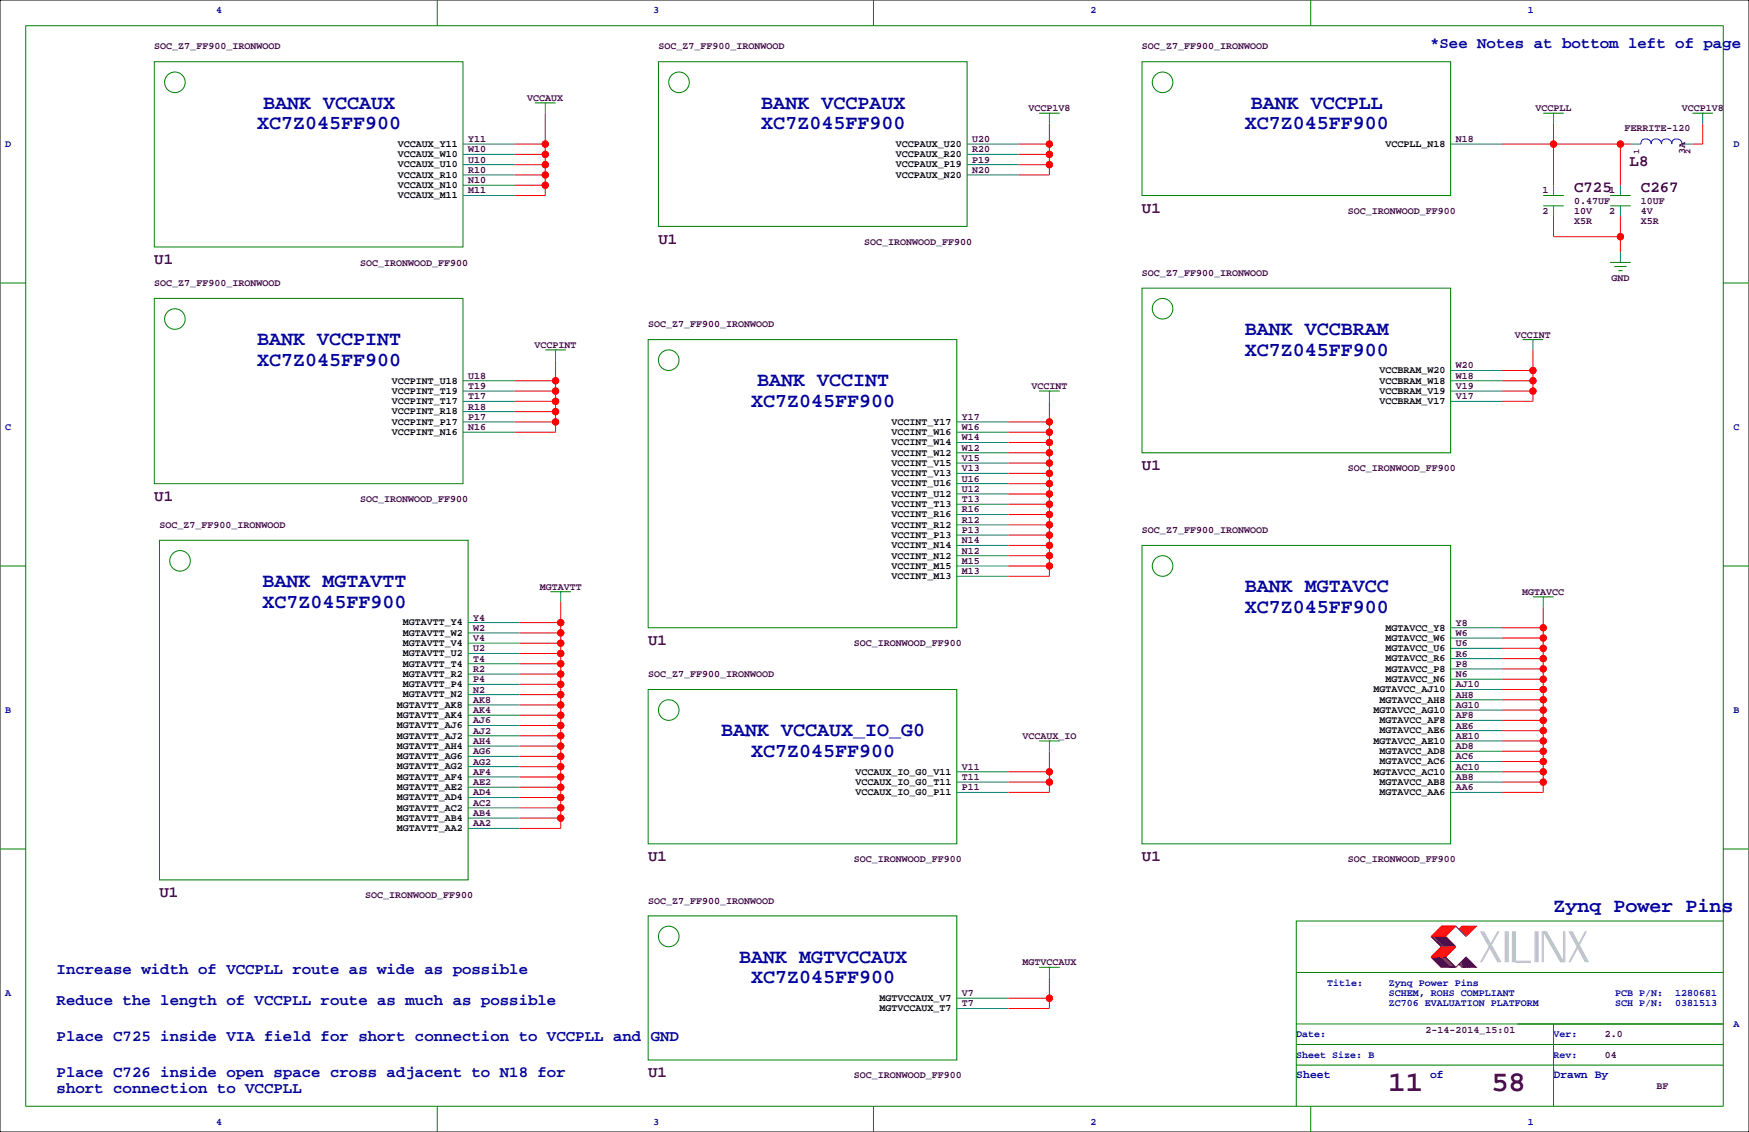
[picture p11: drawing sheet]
<svg xmlns="http://www.w3.org/2000/svg" width="432mm" height="279mm" viewBox="0 0 432 279" stroke-linecap="round" stroke-linejoin="round" font-family="sans-serif">
<path d="M0 0h431.8v279.4h-431.8z" fill="none" stroke="#000" stroke-width=".25"/>
<g fill="none" stroke="#008080" stroke-width=".25">
<path d="M114.3 35.6h12.7M114.3 38.1h12.7M134.6 25.4v2.5M238.8 35.6h12.7M238.8 38.1h12.7M259.1 27.9v2.6M358.1 35.6h12.7M383.5 27.9v2.6M402.6 35.6h2.5M415.3 35.6h2.5M420.4 27.9v2.6M114.3 48.3h12.7"/>
<path d="M114.3 45.7h12.7M114.3 43.2h12.7M114.3 40.6h12.7M238.8 43.2h12.7M238.8 40.6h12.7M383.5 45.7v2.6M383.5 50.8v2.5M400 45.7v2.6M400 50.8v2.5M400 62.2v2.6M114.3 99.1h12.7M114.3 96.5h12.7"/>
<path d="M114.3 94h12.7M137.2 86.4v2.5M259.1 96.5v2.6M358.1 99.1h12.7M358.1 96.5h12.7M358.1 94h12.7M358.1 91.4h12.7M378.5 83.8v2.6M114.3 106.7h12.7M114.3 104.1h12.7M114.3 101.6h12.7M236.2 106.7h12.7"/>
<path d="M236.2 104.1h12.7M236.2 119.4h12.7M236.2 116.8h12.7M236.2 114.3h12.7M236.2 111.8h12.7M236.2 109.2h12.7M236.2 139.7h12.7M236.2 137.2h12.7M236.2 134.6h12.7M236.2 132.1h12.7M236.2 129.5h12.7M236.2 127h12.7"/>
<path d="M236.2 124.5h12.7M236.2 121.9h12.7M115.6 158.8h12.7M115.6 156.2h12.7M115.6 153.7h12.7M138.4 146v2.6M236.2 142.2h12.7M358.1 157.5h12.7M358.1 154.9h12.7M381 147.3v2.6M115.6 179.1h12.7M115.6 176.5h12.7"/>
<path d="M115.6 174h12.7M115.6 171.4h12.7M115.6 168.9h12.7M115.6 166.4h12.7M115.6 163.8h12.7M115.6 161.3h12.7M358.1 177.8h12.7M358.1 175.3h12.7M358.1 172.7h12.7M358.1 170.2h12.7M358.1 167.6h12.7M358.1 165.1h12.7"/>
<path d="M358.1 162.6h12.7M358.1 160h12.7M115.6 199.4h12.7M115.6 196.8h12.7M115.6 194.3h12.7M115.6 191.8h12.7M115.6 189.2h12.7M115.6 186.7h12.7M115.6 184.1h12.7M115.6 181.6h12.7M236.2 195.6h12.7M236.2 193h12.7"/>
<path d="M236.2 190.5h12.7M259.1 182.9v2.5M358.1 195.6h12.7M358.1 193h12.7M358.1 190.5h12.7M358.1 188h12.7M358.1 185.4h12.7M358.1 182.9h12.7M358.1 180.3h12.7M115.6 204.5h12.7M115.6 201.9h12.7M259.1 238.8v2.5"/>
<path d="M236.2 248.9h12.7M236.2 246.4h12.7"/>
</g>
<g fill="none" stroke="#008000" stroke-width=".25">
<path d="M6.3 6.4h419.1v266.6h-419.1zM38.1 15.2h76.2v45.8h-76.2zM107.9 0v6.4M162.6 15.2h76.2v40.7h-76.2zM215.6 0v6.4M281.9 15.2h76.2v33.1h-76.2zM323.6 0v6.4M132.1 25.4h5.1M134.6 25.4h.1M256.5 27.9h5.1M259.1 27.9h.1M381 27.9h5.1"/>
<path d="M383.5 27.9h.1M417.8 27.9h5.1M420.4 27.9h.1M381 50.8h5.1M381 48.3h5.1M397.5 50.8h5.1M397.5 48.3h5.1M0 69.8h6.3M38.1 73.7h76.2v45.7h-76.2zM281.9 71.1h76.2v40.7h-76.2zM397.5 64.8h5.1M398.5 65.8h3.1"/>
<path d="M399.5 66.8h1.1M400 64.8h.1M425.4 69.8h6.4M134.6 86.4h5.1M137.2 86.4h.1M160 83.8h76.2v71.1h-76.2zM256.5 96.5h5.1M259.1 96.5h.1M375.9 83.8h5.1M378.5 83.8h.1M0 139.7h6.3M39.4 133.3h76.2v83.9h-76.2z"/>
<path d="M281.9 134.6h76.2v73.7h-76.2zM425.4 139.7h6.4M135.9 146h5.1M138.4 146h.1M378.5 147.3h5M381 147.3h.1M160 170.2h76.2v38.1h-76.2zM256.5 182.9h5.1M259.1 182.9h.1M0 209.5h6.3M425.4 209.5h6.4M160 226.1h76.2v35.5h-76.2z"/>
<path d="M256.5 238.8h5.1M259.1 238.8h.1M425.4 227.3h-105.4v35.6M320 257.8h105.4M320 252.7h105.4M320 240h105.4M383.5 252.7v20.3M107.9 273v6.4M215.6 273v6.4M320 262.9v10.1M320 262.9h105.4M323.6 273v6.4"/>
<path d="M383.5 264.2h.1"/>
<circle cx="43.2" cy="20.3" r="2.54"/>
<circle cx="167.6" cy="20.3" r="2.54"/>
<circle cx="287" cy="20.3" r="2.54"/>
<circle cx="43.2" cy="78.7" r="2.54"/>
<circle cx="287" cy="76.2" r="2.54"/>
<circle cx="165.1" cy="88.9" r="2.54"/>
<circle cx="44.5" cy="138.4" r="2.54"/>
<circle cx="287" cy="139.7" r="2.54"/>
<circle cx="165.1" cy="175.3" r="2.54"/>
<circle cx="165.1" cy="231.1" r="2.54"/>
</g>
<g fill="none" stroke="#f00" stroke-width=".25">
<path d="M127 35.6h7.6M127 38.1h7.6M134.6 27.9v20.4h-7.6M251.5 35.6h7.6M251.5 38.1h7.6M259.1 30.5v12.7h-7.6M370.8 35.6h31.8M383.5 30.5v15.2M400 35.6v10.1M420.4 30.5v5.1h-2.6M127 43.2h7.6M127 40.6h7.6"/>
<path d="M127 45.7h7.6M251.5 40.6h7.6M383.5 53.3v5.1h16.5M400 53.3v8.9M127 94h10.2M127 96.5h10.2M127 99.1h10.2M137.2 88.9v17.8h-10.2M259.1 99.1v43.1h-10.2M370.8 94h7.7M370.8 91.4h7.7M370.8 96.5h7.7"/>
<path d="M378.5 86.4v12.7h-7.7M127 104.1h10.2M127 101.6h10.2M248.9 106.7h10.2M248.9 104.1h10.2M248.9 109.2h10.2M248.9 111.8h10.2M248.9 114.3h10.2M248.9 116.8h10.2M248.9 119.4h10.2M248.9 139.7h10.2M248.9 137.2h10.2"/>
<path d="M248.9 134.6h10.2M248.9 132.1h10.2M248.9 129.5h10.2M248.9 127h10.2M248.9 124.5h10.2M248.9 121.9h10.2M128.3 153.7h10.1M128.3 156.2h10.1M128.3 158.8h10.1M138.4 148.6v55.9h-10.1M370.8 154.9h10.2M370.8 157.5h10.2"/>
<path d="M381 149.9v45.7h-10.2M128.3 179.1h10.1M128.3 176.5h10.1M128.3 174h10.1M128.3 171.4h10.1M128.3 166.4h10.1M128.3 163.8h10.1M128.3 161.3h10.1M128.3 168.9h10.1M370.8 175.3h10.2M370.8 172.7h10.2M370.8 170.2h10.2"/>
<path d="M370.8 167.6h10.2M370.8 165.1h10.2M370.8 162.6h10.2M370.8 160h10.2M370.8 177.8h10.2M128.3 189.2h10.1M128.3 186.7h10.1M128.3 184.1h10.1M128.3 181.6h10.1M128.3 191.8h10.1M128.3 194.3h10.1M128.3 196.8h10.1"/>
<path d="M128.3 199.4h10.1M248.9 190.5h10.2M248.9 193h10.2M259.1 185.4v10.2h-10.2M370.8 190.5h10.2M370.8 193h10.2M370.8 188h10.2M370.8 185.4h10.2M370.8 182.9h10.2M370.8 180.3h10.2M128.3 201.9h10.1M355.9 233.7l-2.6 2.5h3.6l2.5-2.5"/>
<path d="M355.9 228.6h3.5l-2.5 2.5h-3.6zM356.1 233.7l-2.5 2.5M356.1 228.6l-2.5 2.5M356.4 233.7l-2.6 2.5M356.4 228.6l-2.6 2.5M356.6 233.7l-2.5 2.5M356.6 228.6l-2.5 2.5M356.9 233.7l-2.6 2.5M356.9 228.6l-2.6 2.5M357.1 233.7l-2.5 2.5M357.1 228.6l-2.5 2.5M357.4 233.7l-2.6 2.5"/>
<path d="M357.4 228.6l-2.6 2.5M357.6 233.7l-2.5 2.5M357.6 228.6l-2.5 2.5M357.9 233.7l-2.6 2.5M357.9 228.6l-2.6 2.5M358.1 233.7l-2.5 2.5M358.1 228.6l-2.5 2.5M358.4 233.7l-2.5 2.5M358.4 228.6l-2.5 2.5M358.6 233.7l-2.5 2.5M358.6 228.6l-2.5 2.5M358.9 233.7l-2.5 2.5"/>
<path d="M358.9 228.6l-2.5 2.5M359.2 233.7l-2.6 2.5M359.2 228.6l-2.6 2.5M360.2 229.4l.7-.8h3.6l-2.6 2.5M361.2 228.6l-.8 .8M361.4 228.6l-1 1M361.7 228.6l-1 1M361.9 228.6l-1.2 1.3M362.2 228.6l-1.3 1.3M362.5 228.6l-1.6 1.5M362.7 228.6l-1.5 1.5M363 228.6l-1.8 1.8"/>
<path d="M363.2 228.6l-1.8 1.8M363.5 228.6l-2.1 2M363.7 228.6l-2 2M364 228.6l-2.3 2.3M364.2 228.6l-2.3 2.3M248.9 246.4h10.2M259.1 241.3v7.6h-10.2"/>
<circle cx="134.6" cy="35.6" r=".76"/>
<circle cx="134.6" cy="38.1" r=".76"/>
<circle cx="259.1" cy="35.6" r=".76"/>
<circle cx="259.1" cy="38.1" r=".76"/>
<circle cx="383.5" cy="35.6" r=".76"/>
<circle cx="400.1" cy="35.6" r=".76"/>
<circle cx="134.6" cy="40.6" r=".76"/>
<circle cx="134.6" cy="43.2" r=".76"/>
<circle cx="134.6" cy="45.7" r=".76"/>
<circle cx="259.1" cy="40.6" r=".76"/>
<circle cx="400.1" cy="58.4" r=".76"/>
<circle cx="137.2" cy="94" r=".76"/>
<circle cx="137.2" cy="96.5" r=".76"/>
<circle cx="137.2" cy="99.1" r=".76"/>
<circle cx="378.5" cy="91.4" r=".76"/>
<circle cx="378.5" cy="94" r=".76"/>
<circle cx="378.5" cy="96.5" r=".76"/>
<circle cx="137.2" cy="101.6" r=".76"/>
<circle cx="137.2" cy="104.1" r=".76"/>
<circle cx="259.1" cy="119.4" r=".76"/>
<circle cx="259.1" cy="106.7" r=".76"/>
<circle cx="259.1" cy="109.2" r=".76"/>
<circle cx="259.1" cy="114.3" r=".76"/>
<circle cx="259.1" cy="116.8" r=".76"/>
<circle cx="259.1" cy="104.1" r=".76"/>
<circle cx="259.1" cy="111.8" r=".76"/>
<circle cx="259.1" cy="132.1" r=".76"/>
<circle cx="259.1" cy="134.6" r=".76"/>
<circle cx="259.1" cy="121.9" r=".76"/>
<circle cx="259.1" cy="127" r=".76"/>
<circle cx="259.1" cy="139.7" r=".76"/>
<circle cx="259.1" cy="129.5" r=".76"/>
<circle cx="259.1" cy="124.5" r=".76"/>
<circle cx="259.1" cy="137.2" r=".76"/>
<circle cx="138.4" cy="153.7" r=".76"/>
<circle cx="138.4" cy="158.7" r=".76"/>
<circle cx="138.4" cy="156.2" r=".76"/>
<circle cx="381" cy="157.5" r=".76"/>
<circle cx="381" cy="154.9" r=".76"/>
<circle cx="138.4" cy="163.8" r=".76"/>
<circle cx="138.4" cy="176.5" r=".76"/>
<circle cx="138.4" cy="179.1" r=".76"/>
<circle cx="138.4" cy="166.4" r=".76"/>
<circle cx="138.4" cy="171.4" r=".76"/>
<circle cx="138.4" cy="161.3" r=".76"/>
<circle cx="138.4" cy="174" r=".76"/>
<circle cx="138.4" cy="168.9" r=".76"/>
<circle cx="381" cy="170.2" r=".76"/>
<circle cx="381" cy="160" r=".76"/>
<circle cx="381" cy="172.7" r=".76"/>
<circle cx="381" cy="165.1" r=".76"/>
<circle cx="381" cy="177.8" r=".76"/>
<circle cx="381" cy="167.6" r=".76"/>
<circle cx="381" cy="162.6" r=".76"/>
<circle cx="381" cy="175.3" r=".76"/>
<circle cx="138.4" cy="194.3" r=".76"/>
<circle cx="138.4" cy="199.4" r=".76"/>
<circle cx="138.4" cy="196.8" r=".76"/>
<circle cx="138.4" cy="189.2" r=".76"/>
<circle cx="138.4" cy="191.8" r=".76"/>
<circle cx="138.4" cy="184.1" r=".76"/>
<circle cx="138.4" cy="186.7" r=".76"/>
<circle cx="138.4" cy="181.6" r=".76"/>
<circle cx="259.1" cy="193" r=".76"/>
<circle cx="259.1" cy="190.5" r=".76"/>
<circle cx="381" cy="182.9" r=".76"/>
<circle cx="381" cy="190.5" r=".76"/>
<circle cx="381" cy="193" r=".76"/>
<circle cx="381" cy="185.4" r=".76"/>
<circle cx="381" cy="180.3" r=".76"/>
<circle cx="381" cy="188" r=".76"/>
<circle cx="138.4" cy="201.9" r=".76"/>
<circle cx="259.1" cy="246.4" r=".76"/>
</g>
<g fill="#f00" stroke="#f00" stroke-width=".25">
<circle cx="259.1" cy="193" r=".76"/>
<circle cx="259.1" cy="190.5" r=".76"/>
<circle cx="138.4" cy="156.2" r=".76"/>
<circle cx="138.4" cy="153.7" r=".76"/>
<circle cx="138.4" cy="158.7" r=".76"/>
<circle cx="138.4" cy="161.3" r=".76"/>
<circle cx="138.4" cy="163.8" r=".76"/>
<circle cx="138.4" cy="166.4" r=".76"/>
<circle cx="138.4" cy="168.9" r=".76"/>
<circle cx="138.4" cy="171.4" r=".76"/>
<circle cx="138.4" cy="174" r=".76"/>
<circle cx="138.4" cy="176.5" r=".76"/>
<circle cx="138.4" cy="179.1" r=".76"/>
<circle cx="138.4" cy="181.6" r=".76"/>
<circle cx="138.4" cy="184.1" r=".76"/>
<circle cx="138.4" cy="186.7" r=".76"/>
<circle cx="138.4" cy="189.2" r=".76"/>
<circle cx="138.4" cy="191.8" r=".76"/>
<circle cx="138.4" cy="194.3" r=".76"/>
<circle cx="138.4" cy="196.8" r=".76"/>
<circle cx="138.4" cy="199.4" r=".76"/>
<circle cx="138.4" cy="201.9" r=".76"/>
<circle cx="378.5" cy="96.5" r=".76"/>
<circle cx="378.5" cy="94" r=".76"/>
<circle cx="378.5" cy="91.4" r=".76"/>
<circle cx="259.1" cy="40.6" r=".76"/>
<circle cx="259.1" cy="38.1" r=".76"/>
<circle cx="259.1" cy="35.6" r=".76"/>
<circle cx="134.6" cy="45.7" r=".76"/>
<circle cx="134.6" cy="43.2" r=".76"/>
<circle cx="134.6" cy="40.6" r=".76"/>
<circle cx="134.6" cy="38.1" r=".76"/>
<circle cx="134.6" cy="35.6" r=".76"/>
<circle cx="137.2" cy="104.1" r=".76"/>
<circle cx="137.2" cy="101.6" r=".76"/>
<circle cx="137.2" cy="99.1" r=".76"/>
<circle cx="137.2" cy="96.5" r=".76"/>
<circle cx="137.2" cy="94" r=".76"/>
<circle cx="259.1" cy="139.7" r=".76"/>
<circle cx="259.1" cy="137.2" r=".76"/>
<circle cx="259.1" cy="134.6" r=".76"/>
<circle cx="259.1" cy="132.1" r=".76"/>
<circle cx="259.1" cy="129.5" r=".76"/>
<circle cx="259.1" cy="127" r=".76"/>
<circle cx="259.1" cy="124.5" r=".76"/>
<circle cx="259.1" cy="121.9" r=".76"/>
<circle cx="259.1" cy="111.8" r=".76"/>
<circle cx="259.1" cy="114.3" r=".76"/>
<circle cx="259.1" cy="116.8" r=".76"/>
<circle cx="259.1" cy="119.4" r=".76"/>
<circle cx="259.1" cy="104.1" r=".76"/>
<circle cx="259.1" cy="106.7" r=".76"/>
<circle cx="259.1" cy="109.2" r=".76"/>
<circle cx="259.1" cy="246.4" r=".76"/>
<circle cx="381" cy="154.9" r=".76"/>
<circle cx="381" cy="193" r=".76"/>
<circle cx="381" cy="190.5" r=".76"/>
<circle cx="381" cy="188" r=".76"/>
<circle cx="381" cy="185.4" r=".76"/>
<circle cx="381" cy="182.9" r=".76"/>
<circle cx="381" cy="180.3" r=".76"/>
<circle cx="381" cy="177.8" r=".76"/>
<circle cx="381" cy="175.3" r=".76"/>
<circle cx="381" cy="172.7" r=".76"/>
<circle cx="381" cy="170.2" r=".76"/>
<circle cx="381" cy="167.6" r=".76"/>
<circle cx="381" cy="165.1" r=".76"/>
<circle cx="381" cy="162.6" r=".76"/>
<circle cx="381" cy="160" r=".76"/>
<circle cx="381" cy="157.5" r=".76"/>
<circle cx="400.1" cy="58.4" r=".76"/>
<circle cx="400.1" cy="35.6" r=".76"/>
<circle cx="383.5" cy="35.6" r=".76"/>
</g>
<path d="M405.2 35.6a1.26 1.26 0 0 1 1.2-1.4 1.26 1.26 0 0 1 1.3 1.4M408.9 34.3a1.02 1.02 0 0 0-1.2 1.3M408.9 34.3a1.27 1.27 0 0 1 1.3 1.3M410.2 35.6a1.26 1.26 0 0 1 1.3-1.4 1.26 1.26 0 0 1 1.2 1.4M412.8 35.6a1.26 1.26 0 0 1 1.2-1.4 1.26 1.26 0 0 1 1.3 1.4" fill="none" stroke="#00f" stroke-width=".25"/>
<g fill="none" stroke="#800000" stroke-width=".25">
<path d="M353.3 236.2l2.6 2.6h3.5M353.3 231.1l2.6 2.6M353.6 231.1l2.5 2.6M353.6 236.2l2.5 2.6M353.8 231.1l2.6 2.6M353.8 236.2l2.6 2.6M354.1 231.1l2.5 2.6M354.1 236.2l2.5 2.6M354.3 231.1l2.6 2.6M354.3 236.2l2.6 2.6M354.6 231.1l2.5 2.6M354.6 236.2l2.5 2.6"/>
<path d="M354.8 231.1l2.6 2.6M354.8 236.2l2.6 2.6M355.1 231.1l2.5 2.6M355.1 236.2l2.5 2.6M355.3 231.1l2.6 2.6M355.3 236.2l2.6 2.6M355.6 231.1l2.5 2.6M355.6 236.2l2.5 2.6M355.9 231.1l2.5 2.6M355.9 236.2l2.5 2.6M356.1 231.1l2.5 2.6M356.1 236.2l2.5 2.6"/>
<path d="M356.4 231.1l2.5 2.6M356.4 236.2l2.5 2.6M356.6 231.1l2.6 2.6M356.6 236.2l2.6 2.6M356.9 231.1l2.5 2.6M356.9 236.2l2.5 2.6M359.4 228.6l2.5 2.5M360.2 238l.7 .8h3.6l-2.6-2.6-2.5 2.6M360.4 237.7l1 1.1M360.4 238l.8 .8M360.7 237.5l1.2 1.3M360.7 237.7l1 1.1"/>
<path d="M360.9 237.2l1.6 1.6M360.9 237.5l1.3 1.3M361.2 237l1.8 1.8M361.2 237.2l1.5 1.6M361.4 236.7l2.1 2.1M361.4 237l1.8 1.8M361.7 236.5l2.3 2.3M361.7 236.7l2 2.1M361.9 236.5l2.3 2.3"/>
</g>
<g fill="none" stroke="#c0c0c0" stroke-width=".25">
<path d="M365.5 229.9l4.3 7.6M365.8 229.9l4.3 7.6M366 229.9l4.3 7.6M366.3 229.9l4.3 7.6M369.8 229.9l-4.3 7.6M370.1 229.9l-4.3 7.6M371.6 229.9v7.6M371.9 229.9v7.6M372.1 229.9v7.6M372.4 229.9v7.6M373.4 229.9v7.6M373.6 229.9v7.6"/>
<path d="M373.9 229.9v7.6M374.1 229.9v7.6h3.9M374.1 237.2h3.9M379 229.9v7.6M379.2 229.9v7.6M379.5 229.9v7.6M379.7 229.9v7.6M380.7 229.9v7.6M381 237.5v-7.6l4.3 7.6M381.3 229.9l4.3 7.6M381.5 229.9l4.3 7.6M381.8 229.9l4.3 7.6v-7.6"/>
<path d="M386.3 229.9v7.6M387.3 229.9l4.1 7.6M387.6 229.9l4.1 7.6M387.9 229.9l4 7.6M388.1 229.9l4.1 7.6M391.4 229.9l-4.1 7.6M391.7 229.9l-4.1 7.6"/>
</g>
<g font-size="7.1" fill="#400040">
<text x="342.8" y="269.3">11</text>
<text x="368.2" y="269.3">58</text>
</g>
<g font-size="4.9" fill="#0000a0">
<text x="65" y="26.8">BANK VCCAUX</text>
<text x="188" y="26.8">BANK VCCPAUX</text>
<text x="308.8" y="26.8">BANK VCCPLL</text>
<text x="63.5" y="31.9">XC7Z045FF900</text>
<text x="188" y="31.9">XC7Z045FF900</text>
<text x="307.3" y="31.9">XC7Z045FF900</text>
<text x="307.3" y="82.7">BANK VCCBRAM</text>
<text x="63.5" y="85.2">BANK VCCPINT</text>
<text x="307.3" y="87.7">XC7Z045FF900</text>
<text x="63.5" y="90.3">XC7Z045FF900</text>
<text x="186.9" y="95.4">BANK VCCINT</text>
<text x="185.4" y="100.4">XC7Z045FF900</text>
<text x="64.8" y="150">XC7Z045FF900</text>
<text x="64.8" y="144.9">BANK MGTAVTT</text>
<text x="307.3" y="146.2">BANK MGTAVCC</text>
<text x="307.3" y="151.2">XC7Z045FF900</text>
<text x="178" y="181.7">BANK VCCAUX_IO_G0</text>
<text x="185.4" y="186.8">XC7Z045FF900</text>
<text x="383.5" y="225.1">Zynq Power Pins</text>
<text x="182.5" y="237.6">BANK MGTVCCAUX</text>
<text x="185.4" y="242.7">XC7Z045FF900</text>
</g>
<g font-size="3.9" fill="#0000a0">
<text x="353.1" y="11.9">*See Notes at bottom left of page</text>
<text x="14" y="240.5">Increase width of VCCPLL route as wide as possible</text>
<text x="14" y="248.1">Reduce the length of VCCPLL route as much as possible</text>
<text x="14" y="257">Place C725 inside VIA field for short connection to VCCPLL and GND</text>
<text x="14" y="269.7">short connection to VCCPLL</text>
<text x="14" y="265.9">Place C726 inside open space cross adjacent to N18 for</text>
</g>
<g font-size="3.9" fill="#400040">
<text x="402.3" y="40.9">L8</text>
<text x="388.6" y="47.5">C725</text>
<text x="405.1" y="47.5">C267</text>
<text x="281.9" y="52.5">U1</text>
<text x="38.1" y="65.2">U1</text>
<text x="162.6" y="60.2">U1</text>
<text x="281.9" y="116">U1</text>
<text x="38.1" y="123.7">U1</text>
<text x="160" y="159.2">U1</text>
<text x="160" y="212.6">U1</text>
<text x="281.9" y="212.6">U1</text>
<text x="39.4" y="221.5">U1</text>
<text x="160" y="265.9">U1</text>
</g>
<g font-size="2.8" fill="#0000a0">
<text x="320" y="266.1">Sheet</text>
<text x="353.1" y="266.1">of</text>
<text x="383.5" y="266.1">Drawn By</text>
</g>
<g font-size="2.5" fill="#0000a0">
<text x="53.3" y="3.3">4</text>
<text x="161.3" y="3.3">3</text>
<text x="269.2" y="3.3">2</text>
<text x="377.2" y="3.3">1</text>
<text x="1.3" y="36.3">D</text>
<text x="428" y="36.3">D</text>
<text x="1.3" y="106.2">C</text>
<text x="428" y="106.2">C</text>
<text x="1.3" y="176">B</text>
<text x="428" y="176">B</text>
<text x="1.3" y="245.9">A</text>
<text x="327.7" y="243.3">Title:</text>
<text x="342.9" y="245.9">SCHEM, ROHS COMPLIANT</text>
<text x="342.9" y="243.3">Zynq Power Pins</text>
<text x="398.8" y="245.9">PCB P/N:</text>
<text x="413.6" y="245.9">1280681</text>
<text x="342.9" y="248.4">ZC706 EVALUATION PLATFORM</text>
<text x="398.8" y="248.4">SCH P/N:</text>
<text x="413.6" y="248.4">0381513</text>
<text x="320" y="256">Date:</text>
<text x="383.5" y="256">Ver:</text>
<text x="428" y="253.5">A</text>
<text x="320" y="261.1">Sheet Size: B</text>
<text x="383.5" y="261.1">Rev:</text>
<text x="53.3" y="277.6">4</text>
<text x="161.3" y="277.6">3</text>
<text x="269.2" y="277.6">2</text>
<text x="377.2" y="277.6">1</text>
</g>
<g font-size="2.5" fill="#400040">
<text x="38.1" y="12.2">SOC_Z7_FF900_IRONWOOD</text>
<text x="162.6" y="12.2">SOC_Z7_FF900_IRONWOOD</text>
<text x="281.9" y="12.2">SOC_Z7_FF900_IRONWOOD</text>
<text x="130.2" y="24.9">VCCAUX</text>
<text x="253.9" y="27.4">VCCP1V8</text>
<text x="379.1" y="27.4">VCCPLL</text>
<text x="415.2" y="27.4">VCCP1V8</text>
<text x="115.6" y="35.1">Y11</text>
<text x="240" y="35.1">U20</text>
<text x="359.4" y="35.1">N18</text>
<text x="401" y="32.3">FERRITE-120</text>
<text x="115.6" y="40.1">U10</text>
<text x="115.6" y="37.6">W10</text>
<text x="240" y="40.1">P19</text>
<text x="240" y="37.6">R20</text>
<text x="416.1" y="38.1" transform="rotate(-90 416.1 38.1)">3A</text>
<text x="115.6" y="47.8">M11</text>
<text x="115.6" y="45.2">N10</text>
<text x="115.6" y="42.7">R10</text>
<text x="240" y="42.7">N20</text>
<text x="380.8" y="47.8">1</text>
<text x="397.3" y="47.8">1</text>
<text x="332.7" y="52.8">SOC_IRONWOOD_FF900</text>
<text x="380.8" y="52.8">2</text>
<text x="388.6" y="50.3">0.47UF</text>
<text x="388.6" y="52.8">10V</text>
<text x="397.3" y="52.8">2</text>
<text x="405.1" y="50.3">10UF</text>
<text x="405.1" y="52.8">4V</text>
<text x="388.6" y="55.4">X5R</text>
<text x="405.1" y="55.4">X5R</text>
<text x="88.9" y="65.5">SOC_IRONWOOD_FF900</text>
<text x="213.4" y="60.5">SOC_IRONWOOD_FF900</text>
<text x="38.1" y="70.6">SOC_Z7_FF900_IRONWOOD</text>
<text x="281.9" y="68.1">SOC_Z7_FF900_IRONWOOD</text>
<text x="397.8" y="69.3">GND</text>
<text x="160" y="80.8">SOC_Z7_FF900_IRONWOOD</text>
<text x="374" y="83.3">VCCINT</text>
<text x="132" y="85.9">VCCPINT</text>
<text x="115.6" y="93.5">U18</text>
<text x="359.4" y="93.5">W18</text>
<text x="359.4" y="90.9">W20</text>
<text x="115.6" y="101.1">R18</text>
<text x="115.6" y="98.6">T17</text>
<text x="115.6" y="96">T19</text>
<text x="254.6" y="96">VCCINT</text>
<text x="359.4" y="98.6">V17</text>
<text x="359.4" y="96">V19</text>
<text x="115.6" y="106.2">N16</text>
<text x="115.6" y="103.6">P17</text>
<text x="237.5" y="106.2">W16</text>
<text x="237.5" y="103.6">Y17</text>
<text x="237.5" y="113.8">V15</text>
<text x="237.5" y="111.3">W12</text>
<text x="237.5" y="108.7">W14</text>
<text x="237.5" y="118.9">U16</text>
<text x="237.5" y="116.3">V13</text>
<text x="332.7" y="116.3">SOC_IRONWOOD_FF900</text>
<text x="88.9" y="124">SOC_IRONWOOD_FF900</text>
<text x="237.5" y="124">T13</text>
<text x="237.5" y="121.4">U12</text>
<text x="39.4" y="130.3">SOC_Z7_FF900_IRONWOOD</text>
<text x="237.5" y="131.6">P13</text>
<text x="237.5" y="129">R12</text>
<text x="237.5" y="126.5">R16</text>
<text x="281.9" y="131.6">SOC_Z7_FF900_IRONWOOD</text>
<text x="237.5" y="136.7">N12</text>
<text x="237.5" y="134.1">N14</text>
<text x="237.5" y="141.7">M13</text>
<text x="237.5" y="139.2">M15</text>
<text x="133.2" y="145.5">MGTAVTT</text>
<text x="375.8" y="146.8">MGTAVCC</text>
<text x="116.8" y="155.7">W2</text>
<text x="116.8" y="153.2">Y4</text>
<text x="359.4" y="154.4">Y8</text>
<text x="116.8" y="160.8">U2</text>
<text x="116.8" y="158.2">V4</text>
<text x="210.8" y="159.5">SOC_IRONWOOD_FF900</text>
<text x="359.4" y="159.5">U6</text>
<text x="359.4" y="157">W6</text>
<text x="116.8" y="165.9">R2</text>
<text x="116.8" y="163.3">T4</text>
<text x="160" y="167.1">SOC_Z7_FF900_IRONWOOD</text>
<text x="359.4" y="167.1">N6</text>
<text x="359.4" y="164.6">P8</text>
<text x="359.4" y="162.1">R6</text>
<text x="116.8" y="173.5">AK8</text>
<text x="116.8" y="170.9">N2</text>
<text x="116.8" y="168.4">P4</text>
<text x="359.4" y="172.2">AH8</text>
<text x="359.4" y="169.7">AJ10</text>
<text x="116.8" y="178.6">AJ6</text>
<text x="116.8" y="176">AK4</text>
<text x="359.4" y="179.8">AE6</text>
<text x="359.4" y="177.3">AF8</text>
<text x="359.4" y="174.8">AG10</text>
<text x="116.8" y="183.6">AH4</text>
<text x="116.8" y="181.1">AJ2</text>
<text x="252.4" y="182.4">VCCAUX_IO</text>
<text x="359.4" y="184.9">AD8</text>
<text x="359.4" y="182.4">AE10</text>
<text x="116.8" y="191.3">AF4</text>
<text x="116.8" y="188.7">AG2</text>
<text x="116.8" y="186.2">AG6</text>
<text x="237.5" y="190">V11</text>
<text x="359.4" y="190">AC10</text>
<text x="359.4" y="187.5">AC6</text>
<text x="116.8" y="196.3">AD4</text>
<text x="116.8" y="193.8">AE2</text>
<text x="237.5" y="195.1">P11</text>
<text x="237.5" y="192.5">T11</text>
<text x="359.4" y="195.1">AA6</text>
<text x="359.4" y="192.5">AB8</text>
<text x="116.8" y="204">AA2</text>
<text x="116.8" y="201.4">AB4</text>
<text x="116.8" y="198.9">AC2</text>
<text x="210.8" y="212.9">SOC_IRONWOOD_FF900</text>
<text x="332.7" y="212.9">SOC_IRONWOOD_FF900</text>
<text x="90.2" y="221.7">SOC_IRONWOOD_FF900</text>
<text x="160" y="223">SOC_Z7_FF900_IRONWOOD</text>
<text x="252.4" y="238.3">MGTVCCAUX</text>
<text x="237.5" y="245.9">V7</text>
<text x="237.5" y="248.4">T7</text>
<text x="351.9" y="255">2-14-2014_15:01</text>
<text x="396.2" y="256">2.0</text>
<text x="396.2" y="261.1">04</text>
<text x="210.8" y="266.2">SOC_IRONWOOD_FF900</text>
<text x="408.9" y="268.7">BF</text>
</g>
<g font-size="2.5">
<text x="98.2" y="41.3">VCCAUX_U10</text>
<text x="98.2" y="38.8">VCCAUX_W10</text>
<text x="98.2" y="36.3">VCCAUX_Y11</text>
<text x="221.2" y="41.3">VCCPAUX_P19</text>
<text x="221.2" y="38.8">VCCPAUX_R20</text>
<text x="221.2" y="36.3">VCCPAUX_U20</text>
<text x="342.1" y="36.3">VCCPLL_N18</text>
<text x="98.2" y="46.4">VCCAUX_N10</text>
<text x="98.2" y="43.9">VCCAUX_R10</text>
<text x="221.2" y="43.9">VCCPAUX_N20</text>
<text x="98.2" y="49">VCCAUX_M11</text>
<text x="96.7" y="94.7">VCCPINT_U18</text>
<text x="340.6" y="94.7">VCCBRAM_W18</text>
<text x="340.6" y="92.1">VCCBRAM_W20</text>
<text x="96.7" y="99.8">VCCPINT_T17</text>
<text x="96.7" y="97.2">VCCPINT_T19</text>
<text x="340.6" y="99.8">VCCBRAM_V17</text>
<text x="340.6" y="97.2">VCCBRAM_V19</text>
<text x="96.7" y="107.4">VCCPINT_N16</text>
<text x="96.7" y="104.8">VCCPINT_P17</text>
<text x="96.7" y="102.3">VCCPINT_R18</text>
<text x="220.1" y="107.4">VCCINT_W16</text>
<text x="220.1" y="104.8">VCCINT_Y17</text>
<text x="220.1" y="112.5">VCCINT_W12</text>
<text x="220.1" y="109.9">VCCINT_W14</text>
<text x="220.1" y="117.5">VCCINT_V13</text>
<text x="220.1" y="115">VCCINT_V15</text>
<text x="220.1" y="125.2">VCCINT_T13</text>
<text x="220.1" y="122.6">VCCINT_U12</text>
<text x="220.1" y="120.1">VCCINT_U16</text>
<text x="220.1" y="130.2">VCCINT_R12</text>
<text x="220.1" y="127.7">VCCINT_R16</text>
<text x="220.1" y="137.9">VCCINT_N12</text>
<text x="220.1" y="135.3">VCCINT_N14</text>
<text x="220.1" y="132.8">VCCINT_P13</text>
<text x="220.1" y="142.9">VCCINT_M13</text>
<text x="220.1" y="140.4">VCCINT_M15</text>
<text x="99.5" y="154.4">MGTAVTT_Y4</text>
<text x="342.1" y="155.6">MGTAVCC_Y8</text>
<text x="99.5" y="162">MGTAVTT_U2</text>
<text x="99.5" y="159.4">MGTAVTT_V4</text>
<text x="99.5" y="156.9">MGTAVTT_W2</text>
<text x="342.1" y="160.7">MGTAVCC_U6</text>
<text x="342.1" y="158.2">MGTAVCC_W6</text>
<text x="99.5" y="167.1">MGTAVTT_R2</text>
<text x="99.5" y="164.5">MGTAVTT_T4</text>
<text x="342.1" y="165.8">MGTAVCC_P8</text>
<text x="342.1" y="163.3">MGTAVCC_R6</text>
<text x="99.5" y="172.1">MGTAVTT_N2</text>
<text x="99.5" y="169.6">MGTAVTT_P4</text>
<text x="339.1" y="170.9">MGTAVCC_AJ10</text>
<text x="340.6" y="173.4">MGTAVCC_AH8</text>
<text x="342.1" y="168.3">MGTAVCC_N6</text>
<text x="98" y="179.8">MGTAVTT_AJ6</text>
<text x="98" y="177.2">MGTAVTT_AK4</text>
<text x="98" y="174.7">MGTAVTT_AK8</text>
<text x="339.1" y="176">MGTAVCC_AG10</text>
<text x="340.6" y="178.5">MGTAVCC_AF8</text>
<text x="98" y="184.8">MGTAVTT_AH4</text>
<text x="98" y="182.3">MGTAVTT_AJ2</text>
<text x="339.1" y="183.6">MGTAVCC_AE10</text>
<text x="340.6" y="181">MGTAVCC_AE6</text>
<text x="98" y="189.9">MGTAVTT_AG2</text>
<text x="98" y="187.4">MGTAVTT_AG6</text>
<text x="211.2" y="191.2">VCCAUX_IO_G0_V11</text>
<text x="339.1" y="191.2">MGTAVCC_AC10</text>
<text x="340.6" y="188.7">MGTAVCC_AC6</text>
<text x="340.6" y="186.1">MGTAVCC_AD8</text>
<text x="98" y="197.5">MGTAVTT_AD4</text>
<text x="98" y="195">MGTAVTT_AE2</text>
<text x="98" y="192.5">MGTAVTT_AF4</text>
<text x="211.2" y="196.3">VCCAUX_IO_G0_P11</text>
<text x="211.2" y="193.7">VCCAUX_IO_G0_T11</text>
<text x="340.6" y="196.3">MGTAVCC_AA6</text>
<text x="340.6" y="193.7">MGTAVCC_AB8</text>
<text x="98" y="202.6">MGTAVTT_AB4</text>
<text x="98" y="200.1">MGTAVTT_AC2</text>
<text x="98" y="205.2">MGTAVTT_AA2</text>
<text x="217.2" y="249.6">MGTVCCAUX_T7</text>
<text x="217.2" y="247.1">MGTVCCAUX_V7</text>
</g>
<g font-size="2.1" fill="#400040">
<text x="404.7" y="38.1" transform="rotate(-90 404.7 38.1)">1</text>
<text x="417.4" y="38.1" transform="rotate(-90 417.4 38.1)">2</text>
</g>
</svg>
